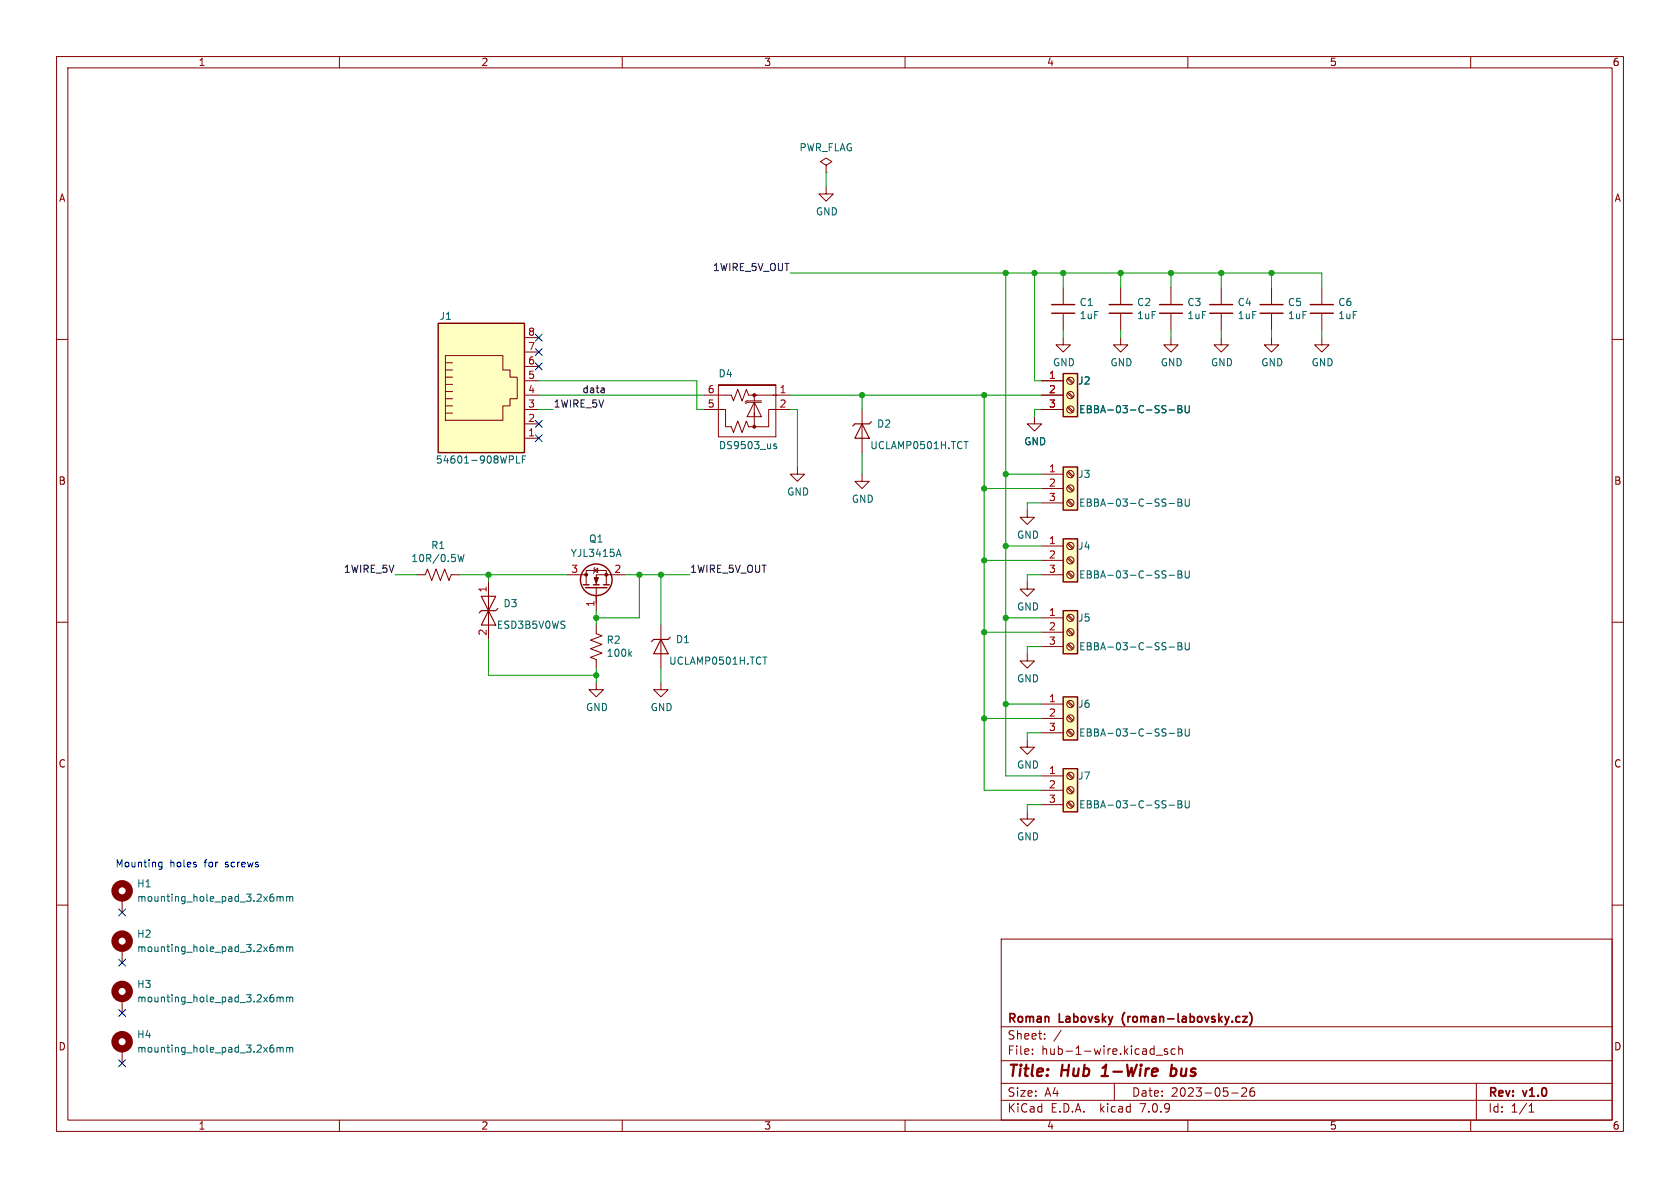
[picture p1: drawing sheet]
<svg xmlns="http://www.w3.org/2000/svg" width="297mm" height="210mm" viewBox="0 0 297 210" stroke-linecap="round" stroke-linejoin="round" font-family="sans-serif">
<g fill="none" stroke="#840000" stroke-width=".18">
<path d="M10 10h277v190h-277zM12 12h273v186h-273zM60 10v2M110 10v2M160 10v2M210 10v2M260 10v2M146 29.2l1.1-.6-1.1-.7-1 .7 1 .6v1.3M146 30.5h.1M146 33v1.3h1.3l-1.3 1.3-1.2-1.3h1.2M10 60h2M92.7 59.7h2.5"/>
<path d="M188 59.7v1.3h1.2l-1.2 1.2-1.3-1.2h1.3M188 50.8v2.9M188 55.5v2.9M198.1 59.7v1.3h1.3l-1.3 1.2-1.3-1.2h1.3M198.1 50.8v2.9M198.1 55.5v2.9M207 59.7v1.3h1.3l-1.3 1.2-1.3-1.2h1.3M207 50.8v2.9M207 55.5v2.9M215.9 59.7v1.3h1.3l-1.3 1.2-1.3-1.2h1.3M215.9 50.8v2.9M215.9 55.5v2.9"/>
<path d="M224.8 59.7v1.3h1.3l-1.3 1.2-1.3-1.2h1.3M224.8 50.8v2.9M224.8 55.5v2.9M233.7 59.7v1.3h1.2l-1.2 1.2-1.3-1.2h1.3M233.7 50.8v2.9M233.7 55.5v2.9M285 60h2M78.7 73h1.3M78.7 71.8h1.3M78.7 70.5h1.3M78.7 69.2h1.3M78.7 67.9h1.3"/>
<path d="M78.7 66.7h1.3M78.7 62.9h10.2v2.5h1.3v1.3h1.2v3.8h-1.2v1.3h-1.3v2.5h-10.2zM78.7 65.4h1.3M78.7 64.1h1.3M92.7 77.5h2.5M92.7 74.9h2.5M92.7 72.4h2.5M92.7 69.9h2.5M92.7 67.3h2.5M92.7 64.8h2.5M92.7 62.2h2.5M124.5 72.4h3.8v3h1l.4 1.1 .7-2.1 .8 2.1 .8-2.1 .3 1h1v-2.5"/>
<path d="M124.5 69.9h4.8l.4 1 .7-2.1 .8 2.1 .8-2.1 .3 1.1h7.4M127 68.1h10.2zM127 68.1v9.1h10.2v-9.1M133.3 71.1l1.3 2.6h-2.5zM133.3 69.9v1M133.3 71.1v2.6M134.6 70.9h-2.6l-.3 .2M134.6 71.1h-2.5l-.3 .3M139.7 72.4h-3.8v3h-2.6M152.4 72.4v7.6M182.9 73.7v1.2h1.2l-1.2 1.3-1.3-1.3h1.3M184.1 72.4h3.9"/>
<path d="M184.1 69.9h3.9M184.1 67.3h3.9M188.7 72.1l.9 .8M188.7 69.5l.9 .9M188.7 67l.9 .8M188.9 71.9l.8 .8M188.9 69.3l.8 .9M188.9 66.8l.8 .8M141 82.6v1.2h1.2l-1.2 1.3-1.3-1.3h1.3M152.4 83.8v1.3h1.3l-1.3 1.3-1.3-1.3h1.3M181.6 90.2v1.2h1.3l-1.3 1.3-1.3-1.3h1.3M184.1 83.8h3.9"/>
<path d="M184.1 86.4h3.9M184.1 88.9h3.9M184.1 96.5h3.9M184.1 99.1h3.9M188.7 88.6l.9 .8M188.7 86l.9 .9M188.7 83.5l.9 .8M188.7 98.7l.9 .9M188.7 96.2l.9 .8M188.9 88.4l.8 .8M188.9 85.9l.8 .8M188.9 83.3l.8 .9"/>
<path d="M188.9 98.6l.8 .8M188.9 96l.8 .9M10 110h2M73.7 101.6h1.5l.4-1 .7 2 .8-2 .8 2 .7-2 .8 2 .4-1h1.5M86.4 102.9v10.1M100.3 101.6h3.3M103.6 103.4v-2.6h3.6v2.6M105 100.8l.7-.3v.7zM105.2 100.3l-.2 .2v.7l-.1 .1M105.4 110.5v1.5l1 .4-2 .8 2 .7-2 .8 2 .7-2 .8 1 .4v1.5M105.4 103.9v4.1M110.5 101.6h-5.1v1.8"/>
<path d="M116.8 110.5v7.6M181.6 115.6v1.2h1.3l-1.3 1.3-1.3-1.3h1.3M181.6 102.9v1.2h1.3l-1.3 1.3-1.3-1.3h1.3M184.1 101.6h3.9M184.1 109.2h3.9M184.1 111.8h3.9M184.1 114.3h3.9M188.7 114l.9 .8M188.7 111.4l.9 .9M188.7 108.9l.9 .8M188.7 101.3l.9 .8M188.9 113.8l.8 .8"/>
<path d="M188.9 111.3l.8 .8M188.9 108.7l.8 .9M188.9 101.1l.8 .8M285 110h2M105.4 120.7v1.2h1.3l-1.3 1.3-1.3-1.3h1.3M116.8 120.7v1.2h1.3l-1.3 1.3-1.2-1.3h1.2M181.6 130.8v1.3h1.3l-1.3 1.3-1.3-1.3h1.3M184.1 124.5h3.9M184.1 127h3.9M184.1 129.5h3.9M184.1 137.2h3.9M184.1 139.7h3.9"/>
<path d="M188.7 129.2l.9 .8M188.7 126.7l.9 .8M188.7 124.1l.9 .9M188.7 139.4l.9 .8M188.7 136.8l.9 .9M188.9 129l.8 .9M188.9 126.5l.8 .8M188.9 124l.8 .8M188.9 139.2l.8 .8M188.9 136.7l.8 .8M10 160h2M21.6 158.8v2.5"/>
<path d="M181.6 143.5v1.3h1.3l-1.3 1.3-1.3-1.3h1.3M184.1 142.2h3.9M188.7 141.9l.9 .8M188.9 141.7l.8 .9M285 160h2M21.6 167.6v2.6M21.6 176.5v2.6M177 166h108v32h-108zM21.6 185.4v2.6M60 198v2M110 198v2M160 198v2"/>
<path d="M177 194.5h108M177 191.5h108M177 187.5h108M177 181.5h108M182.5 186.3v.1M182.5 185.5v.1M184.7 183.6v.1M184.7 182.8v.1M187.6 182.1l-1.3 2M197 191.5v3M204.4 186.5h1.1M206.4 185.5l-.4-.1-.2 .2 .1 .2 .5 .2v.3h-.6"/>
<path d="M207.7 185.5l-.4-.1-.3 .3v.4l.2 .2h.5M208.4 185.5l.2-.1 .4 .1v.9M208.4 184.9v1.5M210 198v2M217.7 193.2h1.2M219.5 192.4l.6-.1 .2 .1 .1 .3-.9 1.1h.9M221.7 192.3a.59 .59 0 0 0-.7 .6v.6l.1 .2 .4 .1 .2-.1 .1-.5-.1-.3h-.5l-.2 .3M260 198v2M261 191.5v6.5M270.3 196.6h.9M270.3 195.5l.4-.4v1.5"/>
<circle cx="189.2" cy="69.8" r=".63"/>
<circle cx="189.2" cy="67.3" r=".63"/>
<circle cx="189.2" cy="72.4" r=".63"/>
<circle cx="189.2" cy="96.5" r=".63"/>
<circle cx="189.2" cy="86.4" r=".63"/>
<circle cx="189.2" cy="83.8" r=".63"/>
<circle cx="189.2" cy="99.1" r=".63"/>
<circle cx="189.2" cy="88.9" r=".63"/>
<circle cx="189.2" cy="114.3" r=".63"/>
<circle cx="189.2" cy="109.2" r=".63"/>
<circle cx="189.2" cy="101.6" r=".63"/>
<circle cx="189.2" cy="111.8" r=".63"/>
<circle cx="189.2" cy="124.5" r=".63"/>
<circle cx="189.2" cy="127" r=".63"/>
<circle cx="189.2" cy="129.5" r=".63"/>
<circle cx="189.2" cy="139.7" r=".63"/>
<circle cx="189.2" cy="137.2" r=".63"/>
<circle cx="189.2" cy="142.2" r=".63"/>
</g>
<path d="M194.7 190.2h1.2M195.3 188.5l-.4 .3M207.1 189l.2-.1 .5 .1M207.2 188.2l-.3 2M207.8 190a.66 .66 0 0 1-.9 .1" fill="none" stroke="#840000" stroke-width=".4"/>
<path d="M219.7 179.7h.8l-.8 1h.8M220.9 179a1.72 1.72 0 0 1 0 2.3" fill="none" stroke="#840000" stroke-width=".3"/>
<g fill="none" stroke="#840000" stroke-width="1.3">
<circle cx="21.6" cy="157.5" r="1.27"/>
<circle cx="21.6" cy="175.3" r="1.27"/>
<circle cx="21.6" cy="166.4" r="1.27"/>
<circle cx="21.6" cy="184.1" r="1.27"/>
</g>
<g fill="none" stroke="#006464" stroke-width=".18">
<path d="M136.8 78.7l.5 .4-.2 .2h-.3M137.3 78.5h-.3l-.2 .2M170.4 78h.7M206.7 72.5h.9M208.2 71.7h.5l.2 .2-.2 .4 .2 .1 .1 .3-.3 .3h-.5zM208.2 72.3h.5M209.5 71.7v1l.3 .3 .3-.1 .1-.2v-1M80.9 98l.3 1.3 .3-.9 .2 .9 .3-1.3M91.3 80.6v1.3h.6M92.3 81.2h.5M93 80.6h-.7v1.3M109.1 98h.6"/>
<path d="M109.4 97.1l.4 1.3M206.7 89h.9M208.2 88.2h.5l.2 .3-.2 .3 .2 .1 .1 .3-.3 .3h-.5zM208.2 88.8h.5M209.5 88.2v1l.3 .3 .3-.1 .1-.2v-1M111.3 115.5l.4 .5M111.7 115.2l-.5 .5M134.9 116.1h.7M206.7 114.4h.9M206.7 101.7h.9M208.2 100.9h.5l.2 .3-.2 .3 .2 .1 .1 .3-.3 .3h-.5zM208.2 113.6h.5l.2 .3-.2 .3 .2 .1 .1 .3-.3 .3h-.5z"/>
<path d="M208.2 114.2h.5M208.2 101.5h.5M209.5 100.9v1l.3 .3 .3-.1 .1-.2v-1M209.5 113.6v1l.3 .3 .3-.1 .1-.2v-1M206.7 129.6h.9M208.2 128.8h.5l.2 .3-.2 .4 .2 .1 .1 .3-.3 .2h-.5zM208.2 129.5h.5M209.5 128.8v1.1l.3 .2h.3l.1-.2v-1.1M49 158.5v.8M49 158.6l.3-.1 .2 .2M49.5 158.7l.2-.2h.3l.1 .8M49.5 158.7v.6"/>
<path d="M50.7 158.6l.3-.1 .2 .2M50.7 158.5v.8M51.2 158.7l.2-.2h.3l.1 .8M51.2 158.7v.6M206.7 142.3h.9M208.2 141.5h.5l.2 .3-.2 .4 .2 .1 .1 .3-.3 .2h-.5zM208.2 142.2h.5M209.5 141.5v1.1l.3 .2h.3l.1-.2v-1.1M49 167.4v.8M49 176.3v.8M49 167.5l.3-.1 .2 .2M49 176.4l.3-.1 .2 .1"/>
<path d="M49.5 167.6v.6M49.5 176.4v.7M49.5 167.6l.2-.2h.3l.1 .8M49.5 176.4l.2-.1h.3l.1 .8M50.7 167.4v.8M50.7 176.3v.8M50.7 167.5l.3-.1 .2 .2M50.7 176.4l.3-.1 .2 .1M51.2 167.6v.6M51.2 176.4v.7M51.2 167.6l.2-.2h.3l.1 .8M51.2 176.4l.2-.1h.3l.1 .8"/>
<path d="M49 185.2v.8M49 185.3l.3-.1 .2 .1M49.5 185.3v.7M49.5 185.3l.2-.1h.3l.1 .8M50.7 185.2v.8M50.7 185.3l.3-.1 .2 .1M51.2 185.3v.7M51.2 185.3l.2-.1h.3l.1 .8"/>
</g>
<g fill="#ffffc2" stroke="#ffffc2" stroke-width=".18">
<path d="M188 123.2h2.5v7.6h-2.5z"/>
<path d="M188 135.9h2.5v7.6h-2.5z"/>
<path d="M77.5 57.2h15.2v22.8h-15.2z"/>
<path d="M188 82.6h2.5v7.6h-2.5z"/>
<path d="M188 66h2.5v7.7h-2.5z"/>
<path d="M188 108h2.5v7.6h-2.5z"/>
<path d="M188 95.3h2.5v7.6h-2.5z"/>
</g>
<g fill="none" stroke="#840000" stroke-width=".25">
<path d="M77.5 57.2h15.2v22.8h-15.2zM185.9 53.8h4.1M185.9 55.4h4.1M196.1 53.8h4.1M196.1 55.4h4.1M205 53.8h4M205 55.4h4M213.9 53.8h4M213.9 55.4h4M222.8 53.8h4M222.8 55.4h4M231.6 53.8h4.1"/>
<path d="M231.6 55.4h4.1M188 66h2.5v7.7h-2.5zM188 82.6h2.5v7.6h-2.5zM188 95.3h2.5v7.6h-2.5zM103.1 103.4h1M103.5 103.9h3.8M104.9 103.4h1M106.7 103.4h1M188 108h2.5v7.6h-2.5zM188 123.2h2.5v7.6h-2.5zM188 135.9h2.5v7.6h-2.5z"/>
<circle cx="105.4" cy="102.5" r="2.79"/>
</g>
<path d="M133.3 69.9h.1M152.4 74.9l1.3 2.6h-2.6zM154.1 74.5l-.4 .4h-2.6l-.4 .4M85.1 105.4h2.5l-1.2 2.6zM86.4 108l1.2 2.5h-2.5zM88 107.6l-.4 .4h-2.5l-.4 .3M116.8 113l1.3 2.6h-2.5zM118.5 112.6l-.4 .4h-2.5l-.4 .4" fill="none" stroke="#840000" stroke-width=".2"/>
<g fill="#840000" stroke="#840000" stroke-width=".18">
<path d="M105 102.1h.8l-.4 1z"/>
<circle cx="107.2" cy="101.6" r=".25"/>
<circle cx="103.6" cy="101.6" r=".25"/>
<circle cx="133.3" cy="75.4" r=".25"/>
<circle cx="133.3" cy="69.8" r=".25"/>
</g>
<path d="M28.1 153.1l.2 .2 .3-.1M28.6 152.4v1l-.2 .3-.3-.1M28.6 152.5l-.3-.1-.2 .1" fill="none" stroke="#0000c2" stroke-width=".18"/>
<g fill="none" stroke="#009600" stroke-width=".18">
<path d="M146 30.5v2.5M139.7 48.3h94v2.5M177.8 48.3v88.9h6.3M182.9 48.3v19h1.2M188 48.3v2.5M188 58.4v1.3M198.1 48.3v2.5M198.1 58.4v1.3M207 48.3v2.5M207 58.4v1.3M215.9 48.3v2.5M215.9 58.4v1.3"/>
<path d="M224.8 48.3v2.5M224.8 58.4v1.3M233.7 58.4v1.3M95.2 69.9h29.3M95.2 72.4h2.6M95.2 67.3h28v5.1h1.3M139.7 69.9h44.4M139.7 72.4h1.3v10.2M152.4 69.9v2.5M174 69.9v69.8h10.1M184.1 72.4h-1.2v1.3M152.4 80v3.8"/>
<path d="M174 99.1h10.1M174 86.4h10.1M177.8 96.5h6.3M177.8 83.8h6.3M184.1 88.9h-2.5v1.3M69.8 101.6h3.9M81.3 101.6h19M86.4 101.6v1.3M86.4 113v6.4h19M105.4 108v2.5M105.4 118.1v2.6M110.5 101.6h11.4"/>
<path d="M113 101.6v7.6h-7.6M116.8 101.6v8.9M116.8 118.1v2.6M174 111.8h10.1M177.8 109.2h6.3M184.1 101.6h-2.5v1.3M184.1 114.3h-2.5v1.3M174 127h10.1M177.8 124.5h6.3M184.1 129.5h-2.5v1.3M184.1 142.2h-2.5v1.3"/>
</g>
<g fill="none" stroke="#000084" stroke-width=".18">
<path d="M94.6 59.1l1.3 1.2M95.9 59.1l-1.3 1.2M94.6 76.9l1.3 1.2M94.6 64.2l1.3 1.2M94.6 74.3l1.3 1.2M94.6 61.6l1.3 1.2M95.9 76.9l-1.3 1.2M95.9 64.2l-1.3 1.2M95.9 74.3l-1.3 1.2M95.9 61.6l-1.3 1.2M21 178.5l1.2 1.2M21 169.6l1.2 1.2"/>
<path d="M21 160.7l1.2 1.2M22.2 178.5l-1.2 1.2M22.2 169.6l-1.2 1.2M22.2 160.7l-1.2 1.2M21 187.4l1.2 1.2M22.2 187.4l-1.2 1.2"/>
</g>
<g fill="#009600" stroke="#009600" stroke-width=".18">
<circle cx="198.1" cy="48.3" r=".46"/>
<circle cx="207" cy="48.3" r=".46"/>
<circle cx="215.9" cy="48.3" r=".46"/>
<circle cx="224.8" cy="48.3" r=".46"/>
<circle cx="116.8" cy="101.6" r=".46"/>
<circle cx="113" cy="101.6" r=".46"/>
<circle cx="105.4" cy="119.4" r=".46"/>
<circle cx="105.4" cy="109.2" r=".46"/>
<circle cx="86.4" cy="101.6" r=".46"/>
<circle cx="174" cy="127" r=".46"/>
<circle cx="177.8" cy="124.5" r=".46"/>
<circle cx="177.8" cy="109.2" r=".46"/>
<circle cx="174" cy="111.8" r=".46"/>
<circle cx="174" cy="99.1" r=".46"/>
<circle cx="188" cy="48.3" r=".46"/>
<circle cx="182.9" cy="48.3" r=".46"/>
<circle cx="152.4" cy="69.9" r=".46"/>
<circle cx="174" cy="69.9" r=".46"/>
<circle cx="177.8" cy="83.8" r=".46"/>
<circle cx="177.8" cy="96.5" r=".46"/>
<circle cx="174" cy="86.4" r=".46"/>
<circle cx="177.8" cy="48.3" r=".46"/>
</g>
<g font-size="2.8" fill="#840000">
<text x="178" y="190.9">Title:</text>
<text x="187.7" y="190.9">Hub</text>
<text x="195.7" y="190.9">1-Wire</text>
<text x="208.6" y="190.9">bus</text>
</g>
<g font-size="2.1" fill="#840000">
<text x="178" y="184">Sheet:</text>
<text x="178" y="181.2">Roman</text>
<text x="187.3" y="181.2">Labovsky</text>
<text x="199.1" y="181.2">(roman-labovsky.cz)</text>
<text x="178" y="186.7">File:</text>
<text x="184.1" y="186.7">hub-1-wire.kicad_sch</text>
<text x="178" y="196.9">KiCad</text>
<text x="178" y="194.1">Size:</text>
<text x="184.7" y="194.1">A4</text>
<text x="185.7" y="196.9">E.D.A.</text>
<text x="194.6" y="196.9">kicad</text>
<text x="200" y="194.1">Date:</text>
<text x="201.8" y="196.9">7.0.9</text>
<text x="207" y="194.1">2023-05-26</text>
<text x="263" y="194.3">Rev:</text>
<text x="263" y="196.9">Id:</text>
<text x="267.1" y="196.9">1/1</text>
<text x="269.4" y="194.3">v1.0</text>
</g>
<g font-size="1.8" fill="#840000">
<text x="35" y="11.9">1</text>
<text x="85" y="11.9">2</text>
<text x="135" y="11.9">3</text>
<text x="185" y="11.9">4</text>
<text x="235" y="11.9">5</text>
<text x="285" y="11.9">6</text>
<text x="10.3" y="35.9">A</text>
<text x="285.3" y="35.9">A</text>
<text x="10.3" y="85.9">B</text>
<text x="285.3" y="85.9">B</text>
<text x="10.3" y="135.9">C</text>
<text x="285.3" y="135.9">C</text>
<text x="10.3" y="185.9">D</text>
<text x="285.3" y="185.9">D</text>
<text x="35" y="199.9">1</text>
<text x="85" y="199.9">2</text>
<text x="135" y="199.9">3</text>
<text x="185" y="199.9">4</text>
<text x="235" y="199.9">5</text>
<text x="285" y="199.9">6</text>
</g>
<g font-size="1.8" fill="#006464">
<text x="141.2" y="26.9">PWR_FLAG</text>
<text x="144.1" y="38.3">GND</text>
<text x="77.6" y="56.7">J1</text>
<text x="190.8" y="54.3">C1</text>
<text x="190.8" y="56.6">1uF</text>
<text x="200.9" y="54.3">C2</text>
<text x="200.9" y="56.6">1uF</text>
<text x="209.8" y="54.3">C3</text>
<text x="209.8" y="56.6">1uF</text>
<text x="218.7" y="54.3">C4</text>
<text x="218.7" y="56.6">1uF</text>
<text x="227.6" y="54.3">C5</text>
<text x="227.6" y="56.6">1uF</text>
<text x="236.5" y="54.3">C6</text>
<text x="236.5" y="56.6">1uF</text>
<text x="186.1" y="64.9">GND</text>
<text x="196.2" y="64.9">GND</text>
<text x="205.1" y="64.9">GND</text>
<text x="214" y="64.9">GND</text>
<text x="222.9" y="64.9">GND</text>
<text x="231.8" y="64.9">GND</text>
<text x="126.9" y="66.9">D4</text>
<text x="190.5" y="68.2">J2</text>
<text x="154.9" y="75.8">D2</text>
<text x="190.7" y="73.3">EBBA-03-C-SS-BU</text>
<text x="76.9" y="82.1">54601-908WPLF</text>
<text x="127" y="79.6">DS9503_us</text>
<text x="153.7" y="79.6">UCLAMP0501H.TCT</text>
<text x="181" y="78.9">GND</text>
<text x="139.1" y="87.8">GND</text>
<text x="150.5" y="89.1">GND</text>
<text x="190.5" y="84.7">J3</text>
<text x="190.7" y="89.8">EBBA-03-C-SS-BU</text>
<text x="179.7" y="95.4">GND</text>
<text x="72.6" y="99.6">10R/0.5W</text>
<text x="76.1" y="97.3">R1</text>
<text x="100.8" y="98.7">YJL3415A</text>
<text x="104" y="96.1">Q1</text>
<text x="190.5" y="97.4">J4</text>
<text x="88.9" y="107.5">D3</text>
<text x="190.7" y="102.5">EBBA-03-C-SS-BU</text>
<text x="87.7" y="111.4">ESD3B5V0WS</text>
<text x="107.1" y="114">R2</text>
<text x="119.4" y="113.9">D1</text>
<text x="179.7" y="108.1">GND</text>
<text x="190.5" y="110.1">J5</text>
<text x="107.1" y="116.3">100k</text>
<text x="118.2" y="117.7">UCLAMP0501H.TCT</text>
<text x="190.7" y="115.2">EBBA-03-C-SS-BU</text>
<text x="103.5" y="125.9">GND</text>
<text x="114.9" y="125.9">GND</text>
<text x="179.7" y="120.8">GND</text>
<text x="190.5" y="125.3">J6</text>
<text x="190.7" y="130.4">EBBA-03-C-SS-BU</text>
<text x="179.7" y="136.1">GND</text>
<text x="190.5" y="138">J7</text>
<text x="190.7" y="143.1">EBBA-03-C-SS-BU</text>
<text x="179.7" y="148.8">GND</text>
<text x="24.1" y="157.1">H1</text>
<text x="24.1" y="159.6">mounting_hole_pad_3.2x6mm</text>
<text x="24.1" y="166">H2</text>
<text x="24.1" y="168.5">mounting_hole_pad_3.2x6mm</text>
<text x="24.1" y="174.9">H3</text>
<text x="24.1" y="177.4">mounting_hole_pad_3.2x6mm</text>
<text x="24.1" y="183.7">H4</text>
<text x="24.1" y="186.3">mounting_hole_pad_3.2x6mm</text>
</g>
<g font-size="1.8" fill="#0f0f0f">
<text x="126" y="48">1WIRE_5V_OUT</text>
<text x="102.9" y="69.6">data</text>
<text x="97.8" y="72.1">1WIRE_5V</text>
<text x="60.7" y="101.3">1WIRE_5V</text>
<text x="121.9" y="101.3">1WIRE_5V_OUT</text>
</g>
<g font-size="1.8" fill="#a90000">
<text x="93.3" y="59.4">8</text>
<text x="93.3" y="64.5">6</text>
<text x="93.3" y="62">7</text>
<text x="93.3" y="69.6">4</text>
<text x="93.3" y="67.1">5</text>
<text x="125" y="69.6">6</text>
<text x="137.7" y="69.6">1</text>
<text x="185.3" y="67.1">1</text>
<text x="185.3" y="69.6">2</text>
<text x="93.3" y="77.2">1</text>
<text x="93.3" y="74.7">2</text>
<text x="93.3" y="72.1">3</text>
<text x="125" y="72.1">5</text>
<text x="137.7" y="72.1">2</text>
<text x="185.3" y="72.1">3</text>
<text x="185.3" y="83.6">1</text>
<text x="185.3" y="86.1">2</text>
<text x="185.3" y="88.6">3</text>
<text x="100.9" y="101.3">3</text>
<text x="108.5" y="101.3">2</text>
<text x="185.3" y="96.3">1</text>
<text x="185.3" y="98.8">2</text>
<text x="185.3" y="101.3">3</text>
<text x="86.1" y="104.8" transform="rotate(-90 86.1 104.8)">1</text>
<text x="105.2" y="107.4" transform="rotate(-90 105.2 107.4)">1</text>
<text x="86.1" y="112.5" transform="rotate(-90 86.1 112.5)">2</text>
<text x="185.3" y="109">1</text>
<text x="185.3" y="111.5">2</text>
<text x="185.3" y="114">3</text>
<text x="185.3" y="124.2">1</text>
<text x="185.3" y="126.7">2</text>
<text x="185.3" y="129.3">3</text>
<text x="185.3" y="136.9">1</text>
<text x="185.3" y="139.4">2</text>
<text x="185.3" y="142">3</text>
</g>
<g font-size="1.8" fill="#0000c2">
<text x="20.3" y="153.4">Mounting</text>
<text x="30" y="153.4">holes</text>
<text x="36.3" y="153.4">for</text>
<text x="40.1" y="153.4">screws</text>
</g>
</svg>
